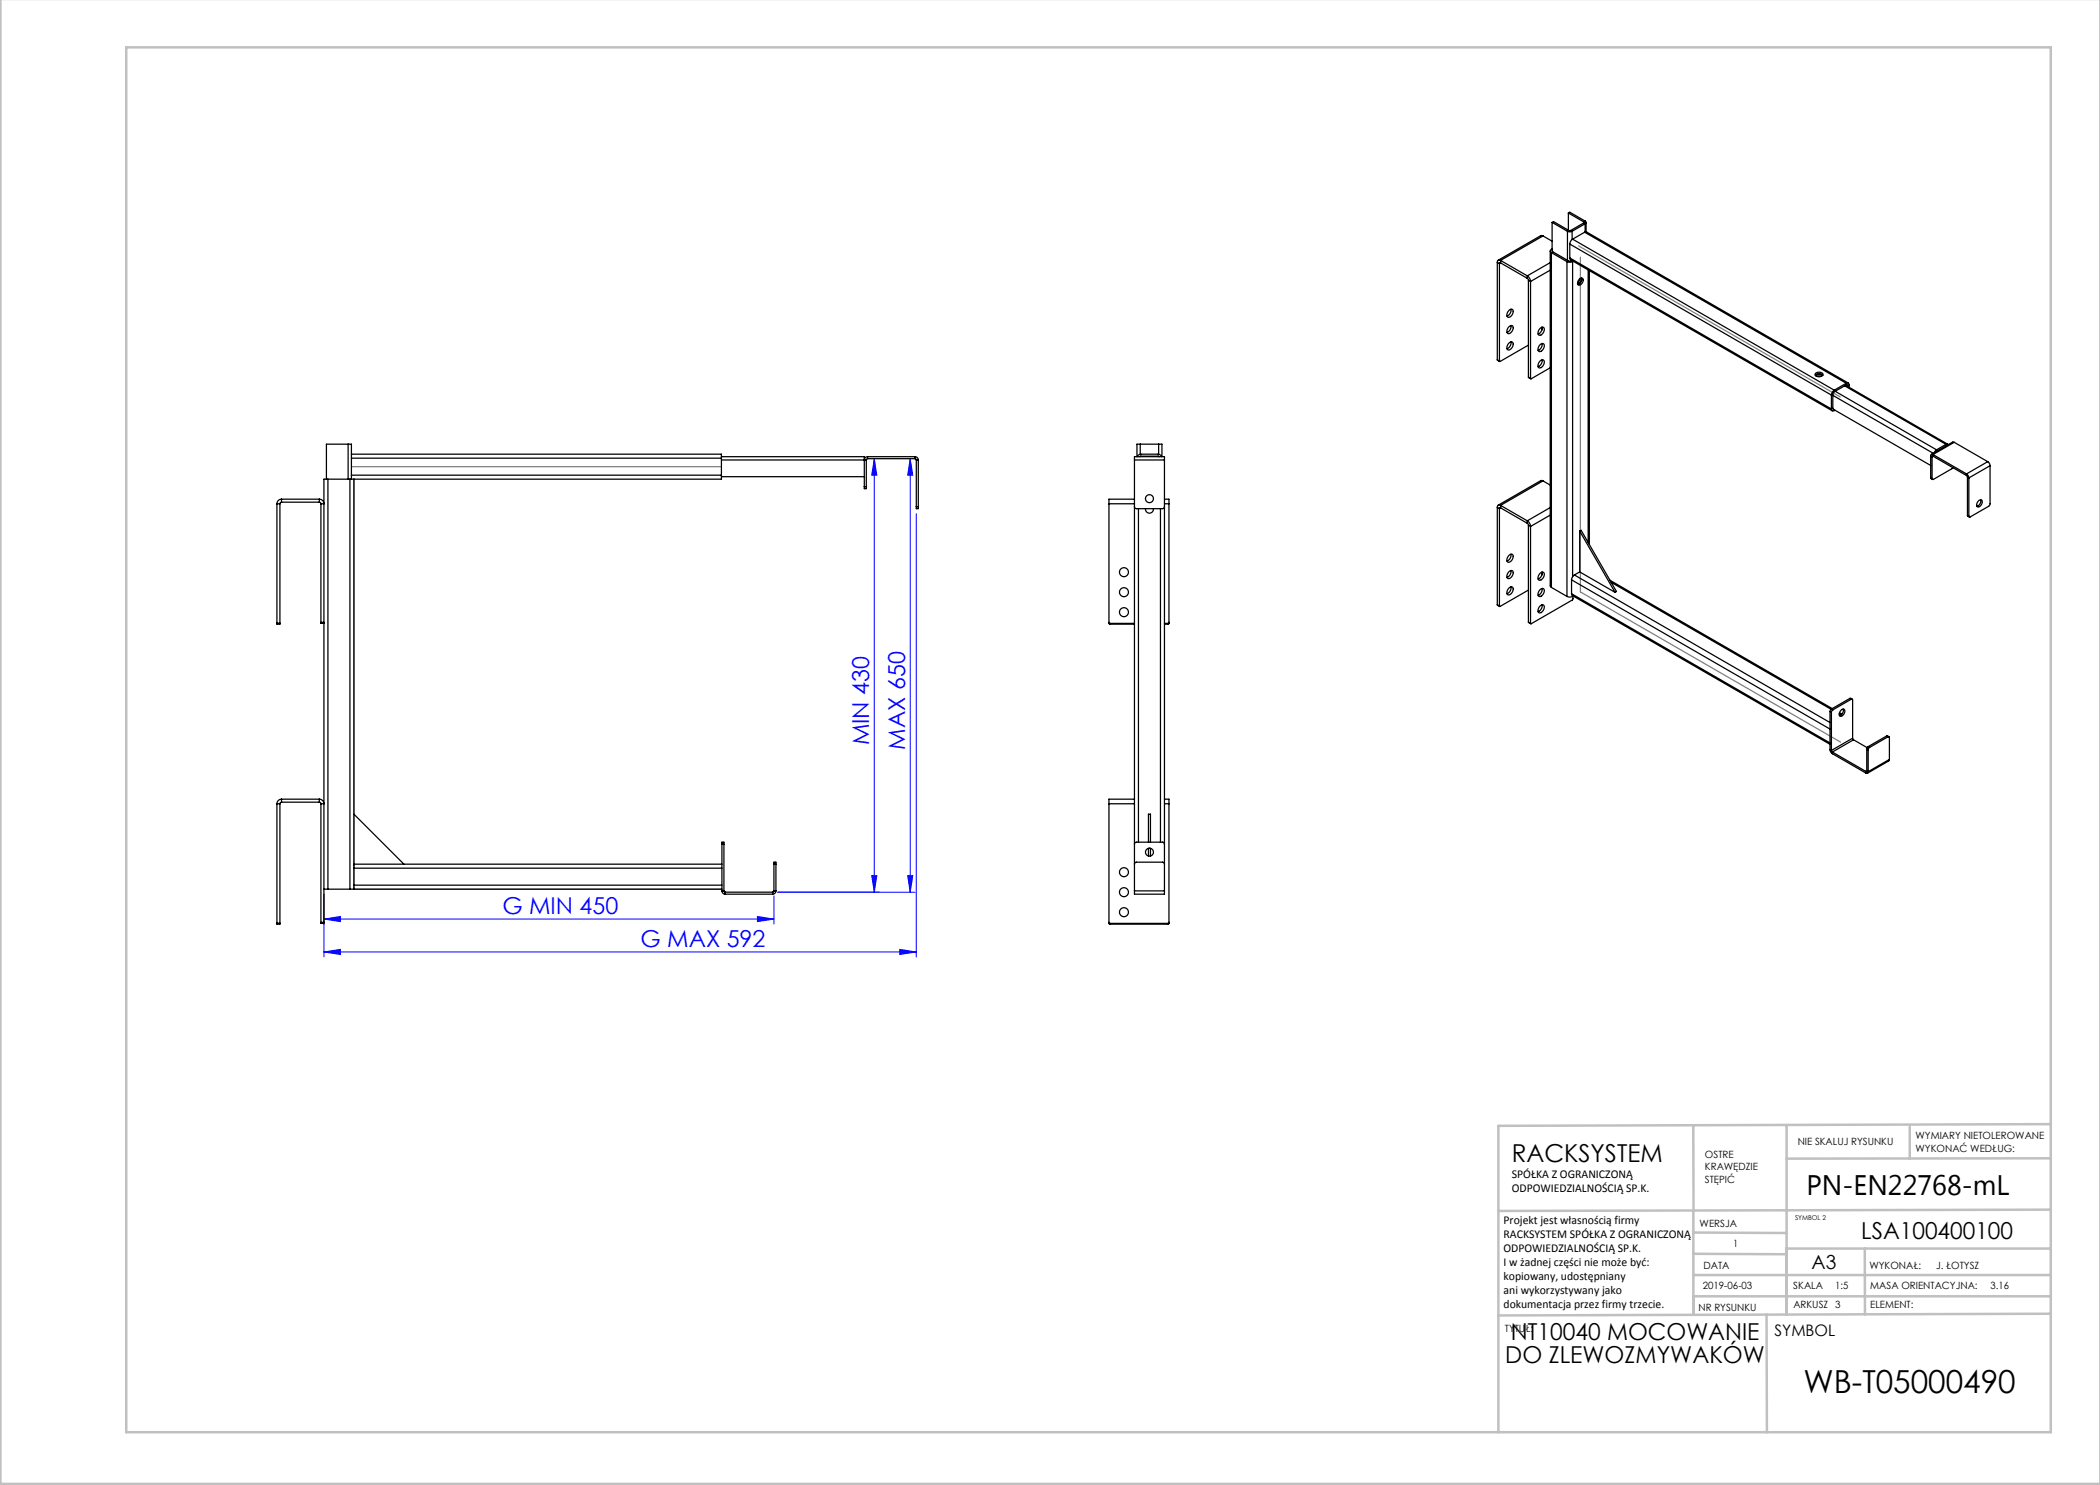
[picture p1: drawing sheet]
<svg xmlns="http://www.w3.org/2000/svg" width="420mm" height="297mm" viewBox="0 0 420 297" stroke-linecap="round" stroke-linejoin="round" font-family="sans-serif">
<g fill="none" stroke="#00f" stroke-width=".2">
<path d="M174.9 91.7l.5 3.3h-1.1zM174.9 91.7v86.7M182 91.7v86.7M182 91.7l.6 3.3h-1.1zM183.3 102.7v88.7M64.8 178.8v12.6M154.8 179.2v5.6M155.5 178.4h27.5M174.3 175.1h1.1l-.5 3.3zM181.5 175.1h1.1l-.6 3.3zM64.8 190.4l3.3-.5v1zM64.8 183.8l3.3-.5v1z"/>
<path d="M64.8 190.4h118.5M64.8 183.8h90M151.5 183.3l3.3 .5-3.3 .5zM180 189.9l3.3 .5-3.3 .5z"/>
</g>
<g fill="none" stroke="#c0c0c0" stroke-width=".5">
<path d="M.1 -.1v296.9h419.9M25.2 9.5h385v276.9h-385zM338.7 225.2v16.9M357.3 225v37.9M382 225.4v6.3M410.1 224.8l-110.4 .4v61.2M410.1 231.7h-52.8M338.7 259.3h71.5M338.7 255h71.5M338.7 250.8l18.6 .1M338.7 246.5l18.6 .1M338.7 242.1v20.9"/>
<path d="M373 249.7v13.2M410.1 241.9l-110.4 .3M410.2 249.7h-52.9v13.2M353.3 262.9l.1 23.5M410.2 262.7l-110.5 .4"/>
</g>
<path d="M315.7 49.2l52.4 30.2M316.1 51.4v67l52 30M70.3 93.3h74M70.8 95.8v82h73.6" fill="none" stroke="#808080" stroke-width=".25"/>
<g fill="#00f">
<path d="M64.8 190.4l3.3-.5v1zM180 189.9l3.3 .5-3.3 .5zM64.8 183.8l3.3-.5v1zM151.5 183.3l3.3 .5-3.3 .5z"/>
<path d="M181.5 175.1h1.1l-.6 3.3zM182 91.7l.6 3.3h-1.1z"/>
<path d="M174.9 91.7l.5 3.3h-1.1zM174.3 175.1h1.1l-.5 3.3z"/>
</g>
<g fill="none" stroke="#000" stroke-width=".25">
<path d="M299.5 52.5v19.5M299.5 52.5l.4 .2M299.9 52.7v19.5M300.1 52.1a.4 .4 0 0 0-.4-.1 .4 .4 0 0 0-.2 .5M300.1 52.6l-.2 .1M300.1 52.1v.5M300.1 52.1l5.4 3.1M300.1 52.6l5.4 3.1M305.5 55.2a1.44 1.44 0 0 1 .6 1.1M305.5 55.7l.2 .4M305.5 55.2v.5M305.7 56.1v19.3"/>
<path d="M305.7 56.1l.4 .2M306.1 56.3v19.4M308.6 47.2l-.5-.1-8.4 4.9M308.6 47.2l-8.5 4.9M308.6 47.2l1.8 1M310 50.2v67l.3 .3M310 54l-3.9 2.3M310 52.5l-4.5 2.7M310.3 50.5l3.1 1.8M310.3 50.5v67M310.4 49.8a.39 .39 0 0 0-.3 .3 .39 .39 0 0 0 .2 .4M310.4 44.5v5.7"/>
<path d="M310.4 44.5l3.1 1.8M310.4 44.5l.3-.2 3.1 1.8M310.4 50.2l3.3 2 .7-.1M313.4 52.3l.6 .2 .5-.2M313.4 52.3v67M313.5 46.3l.5 .1 .4-.1M313.5 46.3v5.8M313.7 42.6l.3-.2 3 1.8M313.7 42.6v3.4M313.7 42.6l3 1.8M313.8 46.1h.3M313.8 46.1l-.3 .2"/>
<path d="M314 51.6l.1 .4 52.3 30.2M314 48.8l52.3 30.2M314 51.6l52.3 30.2M314 48.8v2.8M314.1 46.1l.3 .2M314.4 46.3v1.6M314.5 47.8l-.4 .5-.1 .5M314.5 47.8l52.3 30.2M314.5 52.3v63M314.6 52.3h-.1M316 55.8a.45 .45 0 0 1 .6 0 .45 .45 0 0 1-.1 .6l-.2 .4a.44 .44 0 0 1-.7 .2 .44 .44 0 0 1 0-.7zM316 55.7l-.5 .9"/>
<path d="M316.3 55.6a1.12 1.12 0 0 1-.8 1.2M316.3 55.6a1.09 1.09 0 0 1-.7 1.3M316.7 44.4v.2M316.7 44.6l-2.6 1.5M316.7 44.6l.3 .2M316.9 46.4h.4l52.4 30.2M316.9 46.4l52.4 30.3M316.9 46.4l-2.4 1.4M317 44.2a.28 .28 0 0 1 .2 .3 .28 .28 0 0 1-.2 .3M317 44.2l-.3 .2M317 44.8l-2.6 1.5M317 44.8v1.6"/>
<path d="M317.2 44.5v1.9M317.6 54v54.5M317.9 54.1v54.8M299.5 72l.4 .3M299.5 72l.4 .2M301.7 68.7a.52 .52 0 0 1 .8-.2 .52 .52 0 0 1 0 .8l-.2 .4a.52 .52 0 0 1-.8 .2 .52 .52 0 0 1 0-.8zM301.7 65.4a.52 .52 0 0 1 .8-.2 .52 .52 0 0 1 0 .8l-.2 .4a.52 .52 0 0 1-.8 .3 .52 .52 0 0 1 0-.9zM301.7 62.1a.52 .52 0 0 1 .8-.2 .52 .52 0 0 1 0 .8l-.2 .5a.52 .52 0 0 1-.8 .2 .52 .52 0 0 1 0-.8zM302.2 61.8a1.27 1.27 0 0 1-.8 1.4M302.2 65.1a1.27 1.27 0 0 1-.8 1.4M302.2 68.4a1.27 1.27 0 0 1-.8 1.4M305.7 69l-5.7 3.3-.1-.1"/>
<path d="M305.7 75.4l.4 .4M305.7 75.4l.4 .3M308 72.2a.48 .48 0 0 1 .7-.2 .48 .48 0 0 1 .1 .7 .76 .76 0 0 1-1.1 .7v-.6zM308 68.9a.48 .48 0 0 1 .7-.1 .48 .48 0 0 1 .1 .7 .76 .76 0 0 1-1.1 .7v-.7zM308 65.6a.48 .48 0 0 1 .7-.1 .48 .48 0 0 1 .1 .7 .76 .76 0 0 1-1.1 .7v-.6zM308.4 65.4v.6M308.4 65.4a1.28 1.28 0 0 1-.8 1.4M308.4 68.7a1.28 1.28 0 0 1-.8 1.4M308.4 72a1.28 1.28 0 0 1-.8 1.3M310 73.6l-3.8 2.1h-.1M363.1 75.1a1.08 1.08 0 0 1 1.5 0M363.1 74.7a.87 .87 0 0 1 1.5 .3 .93 .93 0 0 1-1.6-.2z"/>
<path d="M363.1 75.1a1.13 1.13 0 0 1 1.4 0M363.3 75.3h1M366.3 79v2.8M366.6 79.1l20 11.6M366.8 78l-.4 .5-.1 .5M367 78.3l20.3 11.7M368.9 77.2l20.3 11.7M369.1 77.1l20.4 11.7M369.3 76.7a.34 .34 0 0 1 .4-.1 .34 .34 0 0 1 .1 .4v.5M369.3 77h.2v.1M369.3 77l-2.7 1.6v3.2M369.3 76.7l-2.5 1.3"/>
<path d="M369.3 77l.2 .1M369.5 77.1v.2M56.3 99.8a.92 .92 0 0 0-.9 1M56.3 99.8v.6M56.3 99.8h7.6M63.9 99.8a.92 .92 0 0 1 .9 1h-.6M63.9 99.8v.6M65.6 95.8h-.8v28.7M65.6 95.8v82M65.6 95.8h4.4M69.6 88.8h.7v2M69.6 88.8h-4.3v7"/>
<path d="M69.6 88.8v7M70 95.8h.8M70 95.8v82M70.3 90.8v.8M70.3 90.8h74v.8M70.3 95v.8M70.3 91.6h74M70.3 95h74M70.3 91.6v3.4M70.8 95.8v77.8M144.3 91.3h28.6v.7M144.3 95v.8h-73.5"/>
<path d="M144.3 92h29M144.3 95.3h28.6M144.3 91.6v3.4M172.9 97.3v.4h.4v-.4M172.9 97.3h.4M172.9 92v5.3M173.3 92v5.3M173.5 91.3a.66 .66 0 0 0-.6 .7M173.5 91.7l-.2 .3M173.5 91.7h9.5M173.5 91.3v.4M173.5 91.3h9.5"/>
<path d="M183 91.3a.66 .66 0 0 1 .7 .7M183 91.7l.3 .3M183 91.3v.4M183.3 92h.4M183.3 92v9.3M183.7 92v9.3M226.9 99.8h-5.1v1M226.9 92v-.7h6v.7M226.9 92h6M226.9 92v86.2M227.4 91.3l.3-.3 .5-.2 3.5 .1 .6 .4M227.9 91.3h4"/>
<path d="M228.1 88.8h-.7v2.5M228.1 88.8h3.6M228.1 88.8v2M228.1 91.3h.1M231.7 88.8h.7v2.5M231.7 88.8v2M231.7 91.3h.1M232.9 99.8h.9v1M232.9 92v86.2M308.6 96.2l-.5-.1-8.4 4.9M308.6 96.2l-8.5 4.9M308.6 96.2l1.4 .8"/>
<path d="M366.3 81.8a.38 .38 0 0 0 .2 .4 .38 .38 0 0 0 .5-.2M366.6 81.8l19.5 11.3M386.1 95.5l.4 .4M386.1 91.2l.3 .1M386.1 95.5l.3 .2M386.1 91.2v4.3M386.4 91.3v4.4M386.6 90.9a.28 .28 0 0 0-.3 0 .28 .28 0 0 0-.2 .3M386.6 91.2l-.2 .1M386.6 90.9l6.7 3.9M386.6 91.2l6.7 3.9M386.6 90.9v.3"/>
<path d="M387.3 90l-.4 .5M387.3 90v.3M389.2 88.9l.3-.1 .1 .1M389.2 88.9l-1.9 1.1M389.2 88.9v.3M390.6 93.5l-3.9 2.4h-.2l-.1-.2M390.8 88.5l-.3-.1-4.2 2.5M390.8 88.5l-4.2 2.4M390.8 88.5l6.7 3.8M393.3 94.8l.3 .3 .2 .5M393.3 95.1l.2 .3M393.3 94.8v.3"/>
<path d="M393.5 95.4l.3 .2M393.5 95.4v7.7M393.8 95.6v7.6M396.1 100a1.08 1.08 0 0 1-.7 1.3M397.5 92.3l.4 .4 .1 .4M397.5 92.3l-4.2 2.5M398 93.1v7.9l-.3 .3-3.6 2.1h-.2l-.1-.2M398 93.1l-4.2 2.5M55.4 100.8v23.8M55.4 100.8h.6M56 100.8v23.8M56.3 100.4l-.3 .4"/>
<path d="M56.3 100.4h7.6M63.9 100.4l.3 .4M64.2 100.8v23.7M183.3 101.3v.4h.4v-.4M183.3 101.3h.4M221.8 100.8v23.9l.2 .1h4.9M221.8 100.8h5.1M226.9 101.3l.1 .3 .3 .1h5.2l.3-.1 .1-.3M227.7 101.7v66.7M229.1 101.7a.8 .8 0 0 0 .8 .9 .8 .8 0 0 0 .8-.9M232.1 101.7v66.7M232.9 100.8h.9"/>
<path d="M233.8 100.8v23.8l-.2 .2h-.7M299.5 101.5l.4 .2M299.5 101.5v19.5M299.9 101.7v19.5M300.1 101.1a.4 .4 0 0 0-.4-.1 .4 .4 0 0 0-.2 .5M300.1 101.6l-.2 .1M300.1 101.1l5.4 3.1M300.1 101.6l5.4 3.1M300.1 101.1v.5M301.7 117.7a.52 .52 0 0 1 .8-.3 .52 .52 0 0 1 0 .9l-.2 .4a.52 .52 0 0 1-.8 .2 .52 .52 0 0 1 0-.8zM301.7 114.4a.52 .52 0 0 1 .8-.2 .52 .52 0 0 1 0 .8l-.2 .4a.52 .52 0 0 1-.8 .2 .52 .52 0 0 1 0-.8zM301.7 111.1a.52 .52 0 0 1 .8-.2 .52 .52 0 0 1 0 .8l-.2 .5a.52 .52 0 0 1-.8 .2 .52 .52 0 0 1 0-.8z"/>
<path d="M302.2 110.8a1.27 1.27 0 0 1-.8 1.4M302.2 114.1a1.27 1.27 0 0 1-.8 1.4M302.2 117.4a1.27 1.27 0 0 1-.8 1.3M305.5 104.2a1.44 1.44 0 0 1 .6 1.1M305.5 104.7l.2 .3M305.5 104.2v.5M305.7 118l-5.7 3.3-.1-.1M305.7 105l.4 .3M305.7 105v19.4M306.1 105.3v19.4M308 117.9a.48 .48 0 0 1 .7-.1 .48 .48 0 0 1 .1 .7 .76 .76 0 0 1-1.1 .6v-.6zM308 114.6a.48 .48 0 0 1 .7-.1 .48 .48 0 0 1 .1 .7 .76 .76 0 0 1-1.1 .7v-.6z"/>
<path d="M308.4 114.4v.6M308.4 114.4a1.28 1.28 0 0 1-.8 1.4M308.4 117.7a1.28 1.28 0 0 1-.8 1.4M310 103l-3.9 2.3M310 101.5l-4.5 2.7M310.3 117.5l3.1 1.8M313.4 119.3l.6 .1 .5-.1M314.3 118.7l.2 .4 51.5 29.8M314.3 116v2.7M314.3 116l51.7 29.8M314.3 118.7l51.7 29.9M314.5 119.1v.2"/>
<path d="M314.6 119.2l-.1 .8-8.3 4.7h-.1M314.6 119.2l-.1 .1M314.9 115l-.4 .4-.2 .6M314.9 115l51.1 29.5M315.9 106.2l.3-.1 7.1 12.2-.3 .2M315.9 106.2l7.1 12.3M315.9 114.4l7.1 4.1M315.9 106.2v8.2M315.9 114.4l-1 .6M322 116.1l44.4 25.6M322.2 116.5l44 25.4M393.5 103.1l.4 .3"/>
<path d="M393.5 103.1l.3 .1M395.7 100.2a.44 .44 0 0 1 .6-.2 .44 .44 0 0 1 .1 .7l-.2 .4a.47 .47 0 0 1-.7 .3 .47 .47 0 0 1-.1-.8zM55.4 124.6v.2h.6v-.2M55.4 124.6h.6M64.2 124.5v.2h.6M64.2 124.5h.6M64.8 124.5v.2M64.8 124.7v59.8M221.8 124.5l.2 .2h4.9M233.8 124.5l-.2 .2h-.7M299.5 121l.4 .3M299.5 121l.4 .2"/>
<path d="M305.7 124.4l.4 .4M305.7 124.4l.4 .3M308 121.2a.48 .48 0 0 1 .7-.2 .48 .48 0 0 1 .1 .7 .76 .76 0 0 1-1.1 .7v-.6zM308.4 121a1.28 1.28 0 0 1-.8 1.3M370 139.7l.4 .1M370 139.7l.2 .2M370 139.7l-3.7 2.1M370.2 139.9l.2-.1 .1 .2v7.6M370.2 139.9l-3.6 2.1M56.3 159.8a.92 .92 0 0 0-.9 1M56.3 159.8v.6M56.3 159.8h7.6"/>
<path d="M63.9 159.8a.92 .92 0 0 1 .9 1h-.6M63.9 159.8v.6M226.9 159.8h-5.1v1M232.9 159.8h.9v1M366 149.9l.1 .5 .4 .3M366 149.9l.3 .2M366 142.3l.3 .2M366 142.3v7.6M366.3 141.8l-.3 .5M366.3 150.1l.2 .3M366.3 142.5v7.6M366.3 141.8l.3 .2"/>
<path d="M366.5 150.4l6.7 3.9M366.5 150.7l6.7 3.9M366.5 150.4v.3M366.6 142l-.3 .5M367.8 142.8l.4 .2M367.9 142.6l.5 .2M368.2 142a.44 .44 0 0 1 .7-.1 .44 .44 0 0 1 0 .7l-.3 .4a.44 .44 0 0 1-.6 .3 .44 .44 0 0 1-.1-.7zM368.6 141.8a1.09 1.09 0 0 1-.7 1.3M370.5 147.6l.2 .4M370.5 147.6l-4.2 2.5M370.7 148l-4.2 2.4M370.7 148l2.7 1.5"/>
<path d="M373.2 154.3v.3M373.4 154.2l-.2 .1M373.4 149.8l.2 .2M373.4 154.2l.2 .1M373.4 149.8v4.4M373.6 149.3l-.2 .5M373.6 154.3a.28 .28 0 0 1-.1 .3 .28 .28 0 0 1-.3 0M373.6 149.3l.3 .2M373.6 150v4.3M373.9 149.5l-.3 .5M377.3 147.2l.5 .1M377.3 147.2l-3.7 2.1"/>
<path d="M377.3 147.2l.3 .2M377.6 147.4l.2-.1 .1 .2v4.4M377.6 147.4l-3.7 2.1M377.9 151.9l-.2 .3-4.2 2.4M377.9 151.9l-4.3 2.4M55.4 160.8h.6M55.4 160.8v23.8M56 160.8v23.8M56.3 160.4l-.3 .4M56.3 160.4h7.6M63.9 160.4l.3 .4M64.2 160.8v23.7"/>
<path d="M64.8 177.8h.8M65.6 177.8h4.4M70 177.8h.8M70.8 177v.8M70.8 162.8l10 10M70.8 172.8h73.6M70.8 177.8h73.6M70.8 173.6v3.4M70.8 173.6h73.6M70.8 177h73.6M144.4 178.2a.66 .66 0 0 0 .6 .6M144.4 168.8v-.4h.4v.4"/>
<path d="M144.4 178.2h.4M144.4 168.8h.4M144.4 168.8v9.4M144.8 178.2l.2 .2M144.8 168.8v9.4M145 178.8h9.5M145 178.4v.4M145 178.4h9.5M154.5 178.4v.4M154.8 178.2l-.3 .2M154.8 172.8v-.4h.4v.4M154.8 178.2h.4"/>
<path d="M154.8 172.8v5.4M154.8 172.8h.4M155.2 178.2a.66 .66 0 0 1-.7 .6M155.2 172.8v5.4M221.8 160.8v23.8l.2 .2h11.6l.2-.1v-23.9M221.8 160.8h5.1M226.9 172.8l.1-.2 .3-.2h5.2l.3 .2 .1 .2M226.9 178.2v.6h6v-.6M226.9 168.8l.1-.2 .3-.2h5.2l.3 .2 .1 .2M226.9 178.2h6M229.7 168.4v-5.6h.4v5.6M229.7 169.7v1.5"/>
<path d="M230.1 169.7v1.5M232.9 160.8h.9M55.4 184.6v.2h.6v-.2M55.4 184.6h.6M64.2 184.5v.2h.6v-.2M64.2 184.5h.6M221.8 184.5l.2 .2h11.6l.2-.2"/>
<circle cx="229.9" cy="99.7" r=".8"/>
<circle cx="224.8" cy="114.4" r=".9"/>
<circle cx="224.8" cy="118.4" r=".9"/>
<circle cx="224.8" cy="122.4" r=".9"/>
<circle cx="224.8" cy="174.4" r=".9"/>
<circle cx="224.8" cy="178.4" r=".9"/>
<circle cx="229.9" cy="170.4" r=".8"/>
<circle cx="224.8" cy="182.4" r=".9"/>
</g>
<text font-size="6.3" x="360.7" y="278.5">WB-T05000490</text>
<text font-size="5.6" x="361.3" y="239.1">PN-EN22768-mL</text>
<text font-size="4.9" x="302.4" y="232.4">RACKSYSTEM</text>
<g font-size="4.7" fill="#00f">
<text x="173.8" y="149" transform="rotate(-90 173.8 149)">MIN 430</text>
<text x="181" y="149.9" transform="rotate(-90 181 149.9)">MAX 650</text>
<text x="100.5" y="182.8">G MIN 450</text>
<text x="128.1" y="189.4">G MAX 592</text>
</g>
<g font-size="4.7">
<text x="372.2" y="247.8">LSA100400100</text>
<text x="302.2" y="268.1">NT10040 MOCOWANIE</text>
<text x="301.1" y="272.6">DO ZLEWOZMYWAKÓW</text>
</g>
<text font-size="3.9" x="362.3" y="253.8">A3</text>
<text font-size="3.2" x="354.9" y="267.2">SYMBOL</text>
<g font-size="2.4">
<text x="302.4" y="235.6">SPÓŁKA Z OGRANICZONĄ</text>
<text x="302.4" y="238.4">ODPOWIEDZIALNOŚCIĄ SP.K.</text>
<text x="300.7" y="244.7">Projekt jest własnością firmy</text>
<text x="300.7" y="247.5">RACKSYSTEM SPÓŁKA Z OGRANICZONĄ</text>
<text x="300.7" y="250.3">ODPOWIEDZIALNOŚCIĄ SP.K.</text>
<text x="300.7" y="253.1">I w żadnej części nie może być:</text>
<text x="300.7" y="256">kopiowany, udostępniany</text>
<text x="300.7" y="258.8">ani wykorzystywany jako</text>
<text x="300.7" y="261.6">dokumentacja przez firmy trzecie.</text>
</g>
<g font-size="2">
<text x="383.1" y="227.9">WYMIARY NIETOLEROWANE</text>
<text x="341" y="231.6">OSTRE</text>
<text x="359.5" y="228.9">NIE SKALUJ RYSUNKU</text>
<text x="383.1" y="230.4">WYKONAĆ WEDŁUG:</text>
<text x="341" y="234.1">KRAWĘDZIE</text>
<text x="341" y="236.6">STĘPIĆ</text>
<text x="339.9" y="245.4">WERSJA</text>
<text x="346.6" y="249.5">1</text>
<text x="340.5" y="257.7">2019-06-03</text>
<text x="340.7" y="253.8">DATA</text>
<text x="358.7" y="257.7">SKALA</text>
<text x="367" y="257.7">1:5</text>
<text x="373.9" y="253.8">WYKONAŁ:</text>
<text x="374.1" y="257.7">MASA ORIENTACYJNA:</text>
<text x="387.2" y="253.8">J. ŁOTYSZ</text>
<text x="398.1" y="257.7">3.16</text>
<text x="339.7" y="262.3">NR RYSUNKU</text>
<text x="358.7" y="261.7">ARKUSZ 3</text>
<text x="374.1" y="261.7">ELEMENT:</text>
<text x="301" y="266.4">TYTUŁ:</text>
</g>
<text font-size="1.3" x="359" y="244">SYMBOL 2</text>
</svg>
